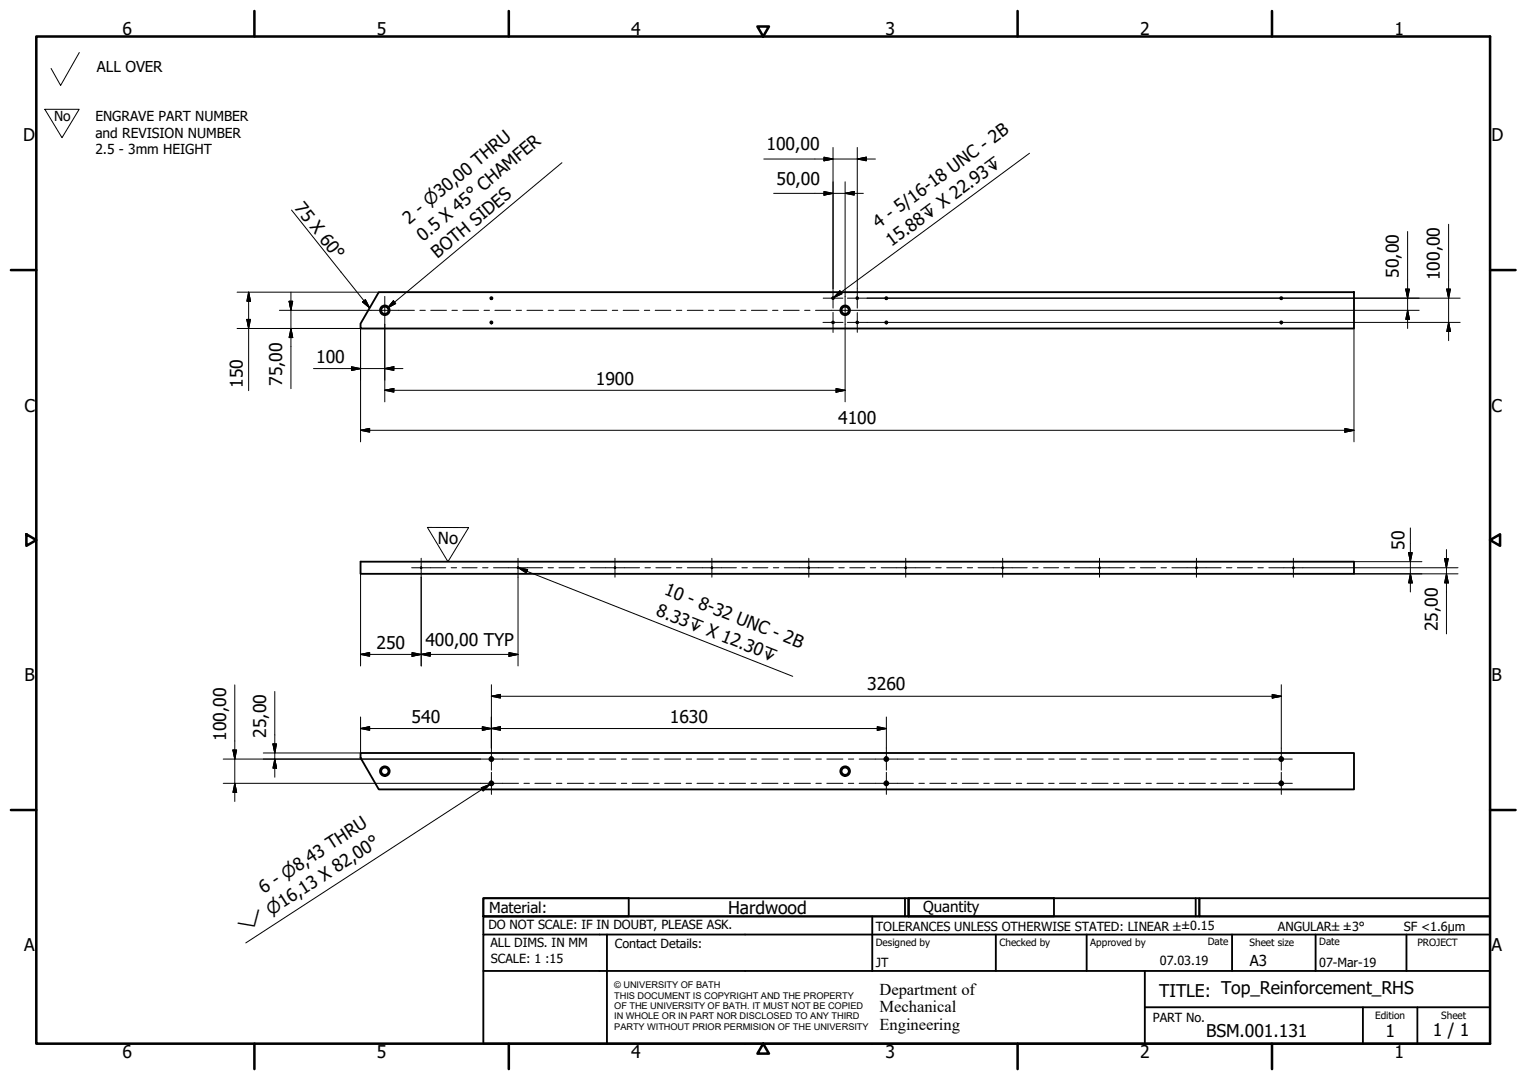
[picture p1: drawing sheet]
<svg xmlns="http://www.w3.org/2000/svg" width="420mm" height="297mm" viewBox="0 0 420 297" stroke-linecap="round" stroke-linejoin="round" font-family="sans-serif">
<!-- layer: Visible (ISO) -->
<g fill="none" stroke="#000" stroke-width=".51">
<path d="M104.2 80.4h268.4v9.9h-273.4v-1.3zM99.2 154.5h273.4v3.3h-273.4zM99.2 207.1h273.4v10h-268.4l-5-8.7z"/>
<circle cx="105.9" cy="85.3" r="1.01"/>
<circle cx="105.9" cy="85.3" r="1.32"/>
<circle cx="135.2" cy="82" r=".29"/>
<circle cx="135.2" cy="88.7" r=".29"/>
<circle cx="229.2" cy="82" r=".22"/>
<circle cx="229.2" cy="88.7" r=".22"/>
<circle cx="232.5" cy="85.3" r="1.01"/>
<circle cx="232.5" cy="85.3" r="1.32"/>
<circle cx="235.9" cy="82" r=".22"/>
<circle cx="235.9" cy="88.7" r=".22"/>
<circle cx="243.9" cy="82" r=".29"/>
<circle cx="243.9" cy="88.7" r=".29"/>
<circle cx="352.5" cy="82" r=".29"/>
<circle cx="352.5" cy="88.7" r=".29"/>
<circle cx="115.9" cy="156.2" r=".12"/>
<circle cx="142.5" cy="156.2" r=".12"/>
<circle cx="169.2" cy="156.2" r=".12"/>
<circle cx="195.9" cy="156.2" r=".12"/>
<circle cx="222.5" cy="156.2" r=".12"/>
<circle cx="249.2" cy="156.2" r=".12"/>
<circle cx="275.9" cy="156.2" r=".12"/>
<circle cx="302.5" cy="156.2" r=".12"/>
<circle cx="329.2" cy="156.2" r=".12"/>
<circle cx="355.9" cy="156.2" r=".12"/>
<circle cx="105.9" cy="212.1" r="1.01"/>
<circle cx="105.9" cy="212.1" r="1.32"/>
<circle cx="135.2" cy="208.8" r=".54"/>
<circle cx="135.2" cy="215.5" r=".54"/>
<circle cx="135.2" cy="208.8" r=".29"/>
<circle cx="135.2" cy="215.5" r=".29"/>
<circle cx="232.5" cy="212.1" r="1.01"/>
<circle cx="232.5" cy="212.1" r="1.32"/>
<circle cx="243.9" cy="208.8" r=".29"/>
<circle cx="243.9" cy="215.5" r=".29"/>
<circle cx="243.9" cy="208.8" r=".54"/>
<circle cx="243.9" cy="215.5" r=".54"/>
<circle cx="352.5" cy="215.5" r=".54"/>
<circle cx="352.5" cy="208.8" r=".54"/>
<circle cx="352.5" cy="208.8" r=".29"/>
<circle cx="352.5" cy="215.5" r=".29"/>
</g>
<!-- layer: Visible Narrow (ISO) -->
<g fill="none" stroke="#000" stroke-width=".36">
<path d="M228.9 88.6a.26 .26 0 0 1 .3-.2 .26 .26 0 0 1 .3 .3 .26 .26 0 0 1-.3 .2M228.9 82a.26 .26 0 0 1 .3-.2 .26 .26 0 0 1 .3 .3 .26 .26 0 0 1-.3 .2M235.6 82a.26 .26 0 0 1 .3-.2 .26 .26 0 0 1 .2 .3 .26 .26 0 0 1-.3 .2M235.6 88.6a.26 .26 0 0 1 .3-.2 .26 .26 0 0 1 .2 .3 .26 .26 0 0 1-.3 .2M116 156.2l-.2-.1 .1 .2M142.7 156.2l-.2-.1v.2M169.4 156.2l-.3-.1 .1 .2M196 156.2l-.2-.1 .1 .2M222.7 156.2l-.2-.1v.2M249.3 156.2l-.2-.1 .1 .2M276 156.2l-.2-.1 .1 .2M302.7 156.2l-.2-.1v.2"/>
<path d="M329.4 156.2l-.3-.1 .1 .2M356 156.2l-.2-.1 .1 .2"/>
</g>
<!-- layer: Border (ISO) -->
<g fill="none" stroke="#000" stroke-width=".7">
<path d="M10 10h400v277h-400zM70 3v7M140 3v7M208.4 7.3h3.2l-1.6 2.7zM280 3v7M350 3v7M3 74.3h7M410 74.3h7M7.3 146.9l2.7 1.6-2.7 1.6zM410 148.5l2.7-1.6v3.2zM3 222.8h7M410 222.8h7"/>
<path d="M70 287v7M140 287v7M210 287l1.6 2.8h-3.2zM280 287v7M350 287v7"/>
</g>
<!-- layer: Title (ISO) -->
<g fill="none" stroke="#000" stroke-width=".51">
<path d="M133 247h40v5h-40zM133 247h117v5h-117zM133 257v-5h277v5M133 257h277v30h-277zM167 257v30M240 252v15M249 247v5M250 247h40v5h-40zM250 247h80v5h-80zM274 257v10M299 257v10M329 247v5"/>
<path d="M330 247h80v5h-80zM339 257v10M362 257v10M387 257v10M133 267h277M315 277h95M315 267v20M375 277v10M390 277v10"/>
</g>
<!-- layer: Sketch Geometry (ISO) -->
<path d="M21.8 14.4l-5.1 9.1-2.6-4.7M12.3 30.1h9.5l-4.7 7.8zM117.6 145.1h11.3l-5.6 9.4z" fill="none" stroke="#000" stroke-width=".28"/>
<path d="M123.2 163.9h.1" fill="none" stroke="#fff" stroke-width=".28"/>
<!-- layer: Center Mark (ISO) -->
<g fill="none" stroke="#000" stroke-width=".28">
<path d="M229.2 79.3v5.4M235.9 79.3v5.4M105.9 81.5v7.7M226.4 88.7h5.6M226.5 82h5.4M229.2 85.9v5.5M232.5 81.5v7.7M233.2 88.7h5.4M233.2 82h5.4M235.9 86v5.4M115.9 153.6v5.2M142.5 153.6v5.2"/>
<path d="M169.2 153.6v5.2M195.9 153.6v5.2M222.5 153.6v5.2M249.2 153.6v5.2M275.9 153.6v5.2M302.5 153.6v5.2M329.2 153.6v5.2M355.9 153.6v5.2M135.2 205.7v6.1M135.2 212.4v6.1M243.9 205.7v6.1M243.9 212.4v6.1"/>
<path d="M352.6 205.7v6.1M352.6 212.4v6.1"/>
</g>
<!-- layer: Centerline (ISO) -->
<g fill="none" stroke="#000" stroke-width=".28">
<path d="M102 85.4h12M115.5 85.4h1.5M118.5 85.4h4.4M124.4 85.4h1.5M127.4 85.4h4.3M133.2 85.4h1.5M136.2 85.4h4.3M142 85.4h1.5M145 85.4h4.3M150.8 85.4h1.5M153.8 85.4h4.3M159.6 85.4h1.5"/>
<path d="M162.6 85.4h4.4M168.5 85.4h1.5M171.5 85.4h4.3M177.3 85.4h1.5M180.3 85.4h4.3M186.1 85.4h1.5M189.1 85.4h4.3M194.9 85.4h1.5M197.9 85.4h4.3M203.8 85.4h1.5M206.8 85.4h4.3M212.6 85.4h1.5"/>
<path d="M215.6 85.4h4.3M221.4 85.4h1.5M224.4 85.4h12M113.3 156.2h9.3M124.1 156.2h1.5M127.1 156.2h4.2M132.8 156.2h1.5M135.8 156.2h13.5M150.8 156.2h1.5M153.8 156.2h4.1M159.4 156.2h1.6M162.5 156.2h13.5"/>
<path d="M177.5 156.2h1.5M180.5 156.2h4.1M186.1 156.2h1.5M189.1 156.2h13.5M204.1 156.2h1.5M207.1 156.2h4.2M212.8 156.2h1.5M215.8 156.2h13.5M230.8 156.2h1.5M233.8 156.2h4.2M239.5 156.2h1.5M242.4 156.2h13.6"/>
<path d="M257.5 156.2h1.5M260.5 156.2h4.1M266.1 156.2h1.5M269.1 156.2h13.5M284.1 156.2h1.5M287.1 156.2h4.2M292.8 156.2h1.5M295.8 156.2h13.5M310.8 156.2h1.5M313.8 156.2h4.1M319.4 156.2h1.6M322.5 156.2h13.5"/>
<path d="M337.5 156.2h1.5M340.5 156.2h4.1M346.1 156.2h1.5M349.1 156.2h9.4M132.2 208.8h10.5M132.2 215.4h10.5M144.2 208.8h1.5M144.2 215.4h1.5M147.2 208.8h4.4M147.2 215.4h4.4M153.1 208.8h1.5M153.1 215.4h1.5"/>
<path d="M156.1 208.8h4.4M156.1 215.4h4.4M162 208.8h1.5M162 215.4h1.5M165 208.8h4.4M165 215.4h4.4M170.9 208.8h1.5M170.9 215.4h1.5M173.9 208.8h4.5M173.9 215.4h4.5M179.9 208.8h1.5M179.9 215.4h1.5"/>
<path d="M182.9 208.8h4.4M182.9 215.4h4.4M188.8 208.8h1.5M188.8 215.4h1.5M191.8 208.8h4.4M191.8 215.4h4.4M197.7 208.8h1.5M197.7 215.4h1.5M200.7 208.8h4.4M200.7 215.4h4.4M206.7 208.8h1.5M206.7 215.4h1.5"/>
<path d="M209.6 208.8h4.5M209.6 215.4h4.5M215.6 208.8h1.5M215.6 215.4h1.5M218.6 208.8h4.4M218.6 215.4h4.4M224.5 208.8h1.5M224.5 215.4h1.5M227.5 208.8h4.4M227.5 215.4h4.4M233.4 208.8h1.5M233.4 215.4h1.5"/>
<path d="M236.4 208.8h14.9M236.4 215.4h14.9M252.8 208.8h1.5M252.8 215.4h1.5M255.8 208.8h4.5M255.8 215.4h4.5M261.8 208.8h1.5M261.8 215.4h1.5M264.8 208.8h4.4M264.8 215.4h4.4M270.7 208.8h1.5M270.7 215.4h1.5"/>
<path d="M273.7 208.8h4.4M273.7 215.4h4.4M279.6 208.8h1.5M279.6 215.4h1.5M282.6 208.8h4.4M282.6 215.4h4.4M288.5 208.8h1.5M288.5 215.4h1.5M291.5 208.8h4.5M291.5 215.4h4.5M297.5 208.8h1.5M297.5 215.4h1.5"/>
<path d="M300.5 208.8h4.4M300.5 215.4h4.4M306.4 208.8h1.5M306.4 215.4h1.5M309.4 208.8h4.4M309.4 215.4h4.4M315.3 208.8h1.5M315.3 215.4h1.5M318.3 208.8h4.4M318.3 215.4h4.4M324.2 208.8h1.5M324.2 215.4h1.5"/>
<path d="M327.2 208.8h4.5M327.2 215.4h4.5M333.2 208.8h1.5M333.2 215.4h1.5M336.1 208.8h4.5M336.1 215.4h4.5M342.1 208.8h1.5M342.1 215.4h1.5M345.1 208.8h10.5M345.1 215.4h10.5"/>
</g>
<!-- layer: Dimension (ISO) -->
<g fill="none" stroke="#000" stroke-width=".28">
<path d="M210.2 43.7h30.7M212.9 53.2h24.7M226.7 43.2l2.5 .5-2.5 .5zM226.7 52.7l2.5 .5-2.5 .5zM229.2 40.6v38.7M232.5 53.2l2.5-.5v1zM232.5 50v31.5M235.9 43.7l2.5-.5v1zM235.9 40.6v38.7M386.8 79.5h1l-.5 2.5zM387.3 63.7v26.6M398.1 79.5h1l-.5 2.5z"/>
<path d="M398.6 61.7v32M65.2 80.4h39M65.2 90.3h34v31.2M67.9 87.8h1l-.5 2.5zM68.4 80.4l.5 2.5h-1zM68.4 80.4v27M76.9 85.4h25.1M79.5 82.9h1l-.4 2.5zM80.1 90.3l.4 2.5h-1zM80.1 80.4v26.5M105.9 89.2v21.3M232.5 89.2v21.3"/>
<path d="M236.4 85.4h154.1M238.6 88.7h163.2M238.6 82h163.2M372.6 90.3v31.2M387.3 85.4l.5 2.4h-1zM398.6 88.7l.5 2.5h-1zM86.3 101.4h24.6M96.7 100.9l2.5 .5-2.5 .5zM99.2 118.3l2.5-.5v1.1zM99.2 118.3h273.4M105.9 101.4l2.5-.5v1zM105.9 107.3l2.5-.4v1z"/>
<path d="M105.9 107.3h126.6M230 106.9l2.5 .4-2.5 .6zM370 117.8l2.6 .5-2.6 .6zM99.2 157.8v25.4M115.9 158.8v24.4M142.5 158.8v24.4M358.5 156.2h42.7M372.6 154.5h18.6M372.6 157.8h28.6M387.6 152h1l-.5 2.5zM388.1 157.8l.5 2.5h-1zM388.1 145.2v17.6"/>
<path d="M397.5 153.7h1l-.5 2.5zM398 157.8l.5 2.5h-1zM398 151.2v23.1M99.2 180l2.5-.5v1zM99.2 180h43.3M113.4 179.5l2.5 .5-2.5 .5zM115.9 180l2.5-.5v1zM140 179.5l2.5 .5-2.5 .5zM64.6 188.4v32M75.6 190.2v23.6M99.2 197.2v9.9h-26.8M132.7 199.9l2.5 .5-2.5 .5z"/>
<path d="M135.2 191.5l2.5-.5v1zM135.2 188.3v17.4M135.2 191.5h217.4M241.4 199.9l2.5 .5-2.5 .5zM243.9 197.2v8.5M350.1 191l2.5 .5-2.5 .5zM352.6 188.3v17.4M61.4 208.8h70.8M61.4 215.4h70.8M64.1 206.3h1l-.5 2.5zM64.6 215.4l.5 2.5h-1zM75.1 204.6h1l-.5 2.5z"/>
<path d="M75.6 208.8l.5 2.5h-1zM99.2 200.4l2.5-.5v1zM99.2 200.4h144.7M135.2 200.4l2.5-.5v1z"/>
</g>
<g fill="#000" stroke="#000" stroke-width=".28">
<path d="M226.7 44.2l2.5-.5zM226.7 43.2l2.5 .5-2.5 .5zM226.7 53.7l2.5-.5zM226.7 52.7l2.5 .5-2.5 .5zM232.5 53.2l2.5-.5zM232.5 53.2l2.5-.5v1zM235.9 43.7l2.5-.5zM235.9 43.7l2.5-.5v1zM386.8 79.5l.5 2.5zM386.8 79.5h1l-.5 2.5zM398.1 79.5l.5 2.5zM398.1 79.5h1l-.5 2.5z"/>
<path d="M67.9 87.8l.5 2.5zM67.9 87.8h1l-.5 2.5zM68.4 80.4l.5 2.5zM68.4 80.4l.5 2.5h-1zM79.5 82.9l.6 2.5zM79.5 82.9h1l-.4 2.5zM80.1 90.3l.4 2.5zM80.1 90.3l.4 2.5h-1zM387.3 85.4l.5 2.4zM387.3 85.4l.5 2.4h-1zM398.6 88.7l.5 2.5zM398.6 88.7l.5 2.5h-1z"/>
<path d="M96.7 101.9l2.5-.5zM96.7 100.9l2.5 .5-2.5 .5zM99.2 118.3l2.5-.5zM99.2 118.3l2.5-.5v1.1zM105.9 101.4l2.5-.5zM105.9 101.4l2.5-.5v1zM105.9 107.3l2.5-.4zM105.9 107.3l2.5-.4v1zM230 107.9l2.5-.6zM230 106.9l2.5 .4-2.5 .6zM370 118.9l2.6-.6zM370 117.8l2.6 .5-2.6 .6z"/>
<path d="M387.6 152l.5 2.5zM387.6 152h1l-.5 2.5zM397.5 153.7l.5 2.5zM397.5 153.7h1l-.5 2.5zM99.2 180l2.5-.5zM99.2 180l2.5-.5v1zM115.9 180l2.5-.5zM115.9 180l2.5-.5v1zM388.1 157.8l.5 2.5zM388.1 157.8l.5 2.5h-1zM398 157.8l.5 2.5zM398 157.8l.5 2.5h-1z"/>
<path d="M99.2 200.4l2.5-.5zM99.2 200.4l2.5-.5v1zM113.4 180.5l2.5-.5zM113.4 179.5l2.5 .5-2.5 .5zM135.2 200.4l2.5-.5zM135.2 200.4l2.5-.5v1zM135.2 191.5l2.5-.5zM135.2 191.5l2.5-.5v1zM140 180.5l2.5-.5zM140 179.5l2.5 .5-2.5 .5zM350.1 192l2.5-.5zM350.1 191l2.5 .5-2.5 .5z"/>
<path d="M64.1 206.3l.5 2.5zM64.1 206.3h1l-.5 2.5zM64.6 215.4l.5 2.5zM64.6 215.4l.5 2.5h-1zM75.1 204.6l.5 2.5zM75.1 204.6h1l-.5 2.5zM75.6 208.8l.5 2.5zM75.6 208.8l.5 2.5h-1zM132.7 200.9l2.5-.5zM132.7 199.9l2.5 .5-2.5 .5zM241.4 200.9l2.5-.5zM241.4 199.9l2.5 .5-2.5 .5z"/>
</g>
<!-- layer: Symbol (ISO) -->
<path d="M80.2 57.8l21.5 26.9M154.6 44.8l-48 39.9M283.3 42.1l-53.9 39.8M231.1 80l.6 .8-2.3 1.1zM99.8 83l.7-.6 1.2 2.3zM108.2 82.7l.7 .8-2.3 1.2zM142.7 156.2l2.5 .5-.4 .9zM142.7 156.2l75.4 29.8M132.4 216.7l2.4-1-1.9 1.8zM134.8 215.7l-67.2 43.6" fill="none" stroke="#000" stroke-width=".28"/>
<path d="M231.1 80l-1.7 1.9zM231.1 80l.6 .8-2.3 1.1zM99.8 83l1.9 1.7zM99.8 83l.7-.6 1.2 2.3zM108.2 82.7l-1.6 2zM108.2 82.7l.7 .8-2.3 1.2zM142.7 156.2l2.5 .5zM142.7 156.2l2.5 .5-.4 .9zM132.9 217.5l1.9-1.8zM132.4 216.7l2.4-1-1.9 1.8z" fill="#000" stroke="#000" stroke-width=".28"/>
<g font-size="4.8">
<text x="33.7" y="9.6">6</text>
<text x="103.7" y="9.6">5</text>
<text x="173.7" y="9.6">4</text>
<text x="243.7" y="9.6">3</text>
<text x="313.7" y="9.6">2</text>
<text x="383.7" y="9.6">1</text>
<text x="6.3" y="38.9">D</text>
<text x="210.9" y="41.3">100,00</text>
<text x="410.4" y="38.9">D</text>
<text x="213.6" y="50.8">50,00</text>
<text x="80.9" y="57.2" transform="rotate(51 80.9 57.2)">75 X 60°</text>
<text x="112.5" y="61.8" transform="rotate(-40 112.5 61.8)">2 - ⌀30,00 THRU</text>
<text x="241.7" y="63" transform="rotate(-36 241.7 63)">4 - 5/16-18 UNC - 2B</text>
<text x="116.5" y="66.5" transform="rotate(-40 116.5 66.5)">0.5 X 45°CHAMFER</text>
<text x="120.4" y="71.2" transform="rotate(-40 120.4 71.2)">BOTH SIDES</text>
<text x="245.3" y="68" transform="rotate(-36 245.3 68)">15.88↧ X 22.93↧</text>
<text x="384.9" y="76.4" transform="rotate(-90 384.9 76.4)">50,00</text>
<text x="396.2" y="77" transform="rotate(-90 396.2 77)">100,00</text>
<text x="87" y="99.8">100</text>
<text x="66.8" y="106.7" transform="rotate(-90 66.8 106.7)">150</text>
<text x="77.6" y="106.1" transform="rotate(-90 77.6 106.1)">75,00</text>
<text x="164" y="105.8">1900</text>
<text x="6.7" y="113.2">C</text>
<text x="410.4" y="113.2">C</text>
<text x="230.6" y="116.7">4100</text>
<text x="386.5" y="151.2" transform="rotate(-90 386.5 151.2)">50</text>
<text x="182.5" y="163.5" transform="rotate(22 182.5 163.5)">10 - 8-32 UNC - 2B</text>
<text x="180.3" y="169.2" transform="rotate(22 180.3 169.2)">8.33↧ X 12.30↧</text>
<text x="395.6" y="173.6" transform="rotate(-90 395.6 173.6)">25,00</text>
<text x="103.6" y="178.4">250</text>
<text x="117.1" y="177.6">400,00 TYP</text>
<text x="6.8" y="187.4">B</text>
<text x="238.6" y="189.9">3260</text>
<text x="410.4" y="187.4">B</text>
<text x="62.2" y="203.7" transform="rotate(-90 62.2 203.7)">100,00</text>
<text x="73.2" y="202.9" transform="rotate(-90 73.2 202.9)">25,00</text>
<text x="113.3" y="198.8">540</text>
<text x="184.3" y="198.8">1630</text>
<text x="72.6" y="246" transform="rotate(-33 72.6 246)">6 - ⌀8,43 THRU</text>
<text x="200.3" y="251.4">Hardwood</text>
<text x="6.7" y="261.7">A</text>
<text x="410.4" y="261.7">A</text>
<text x="319" y="274.2">TITLE: Top_Reinforcement_RHS</text>
<text x="331.9" y="285.3">BSM.001.131</text>
<text x="381.2" y="285.3">1</text>
<text x="394.2" y="285">1 / 1</text>
<text x="33.7" y="291">6</text>
<text x="103.7" y="290.9">5</text>
<text x="173.7" y="290.9">4</text>
<text x="243.7" y="291">3</text>
<text x="313.7" y="291">2</text>
<text x="383.7" y="290.9">1</text>
</g>
<g font-size="4.6">
<text x="120.5" y="149.5">No</text>
<text x="74.6" y="252" transform="rotate(-33 74.6 252)">⌀16,13 X 82,00°</text>
<text x="67" y="256.9" transform="rotate(-33 67 256.9)">⌵</text>
<text x="242" y="273.7">Department of</text>
<text x="242" y="278.4">Mechanical</text>
<text x="242" y="283.2">Engineering</text>
</g>
<g font-size="4.1">
<text x="26.7" y="19.9">ALL OVER</text>
<text x="134.6" y="251.1">Material:</text>
<text x="254" y="250.8">Quantity</text>
<text x="343.9" y="265.6">A3</text>
</g>
<g font-size="3.8">
<text x="14.9" y="33.4">No</text>
<text x="26.3" y="33.3">ENGRAVE PART NUMBER</text>
<text x="26.3" y="37.8">and REVISION NUMBER</text>
<text x="26.3" y="42.4">2.5 - 3mm HEIGHT</text>
</g>
<g font-size="3.5">
<text x="134.4" y="255.6">DO NOT SCALE: IF IN DOUBT, PLEASE ASK.</text>
<text x="241" y="256">TOLERANCES UNLESS OTHERWISE STATED: LINEAR ±±0.15</text>
<text x="351.6" y="256">ANGULAR±±3°</text>
<text x="386.3" y="256">SF &lt;1.6µm</text>
<text x="134.9" y="260.6">ALL DIMS. IN MM</text>
<text x="169.2" y="260.6">Contact Details:</text>
<text x="135.1" y="264.8">SCALE: 1 :15</text>
<text x="241" y="266">JT</text>
<text x="319.2" y="265.5">07.03.19</text>
<text x="363" y="266">07-Mar-19</text>
<text x="317.2" y="281.2">PART No.</text>
</g>
<g font-size="2.8">
<text x="241" y="260.1">Designed by</text>
<text x="275" y="260.1">Checked by</text>
<text x="300" y="260.1">Approved by</text>
<text x="332.3" y="260">Date</text>
<text x="343.8" y="260.1">Sheet size</text>
<text x="363" y="260">Date</text>
<text x="390" y="260.1">PROJECT</text>
<text x="378.4" y="280.1">Edition</text>
<text x="396.6" y="280.1">Sheet</text>
</g>
<g font-size="2.5">
<text x="169" y="271.9">© UNIVERSITY OF BATH</text>
<text x="169" y="274.7">THIS DOCUMENT IS COPYRIGHT AND THE PROPERTY</text>
<text x="169" y="277.5">OF THE UNIVERSITY OF BATH. IT MUST NOT BE COPIED</text>
<text x="169" y="280.4">IN WHOLE OR IN PART NOR DISCLOSED TO ANY THIRD</text>
<text x="169" y="283.2">PARTY WITHOUT PRIOR PERMISION OF THE UNIVERSITY</text>
</g>
</svg>
